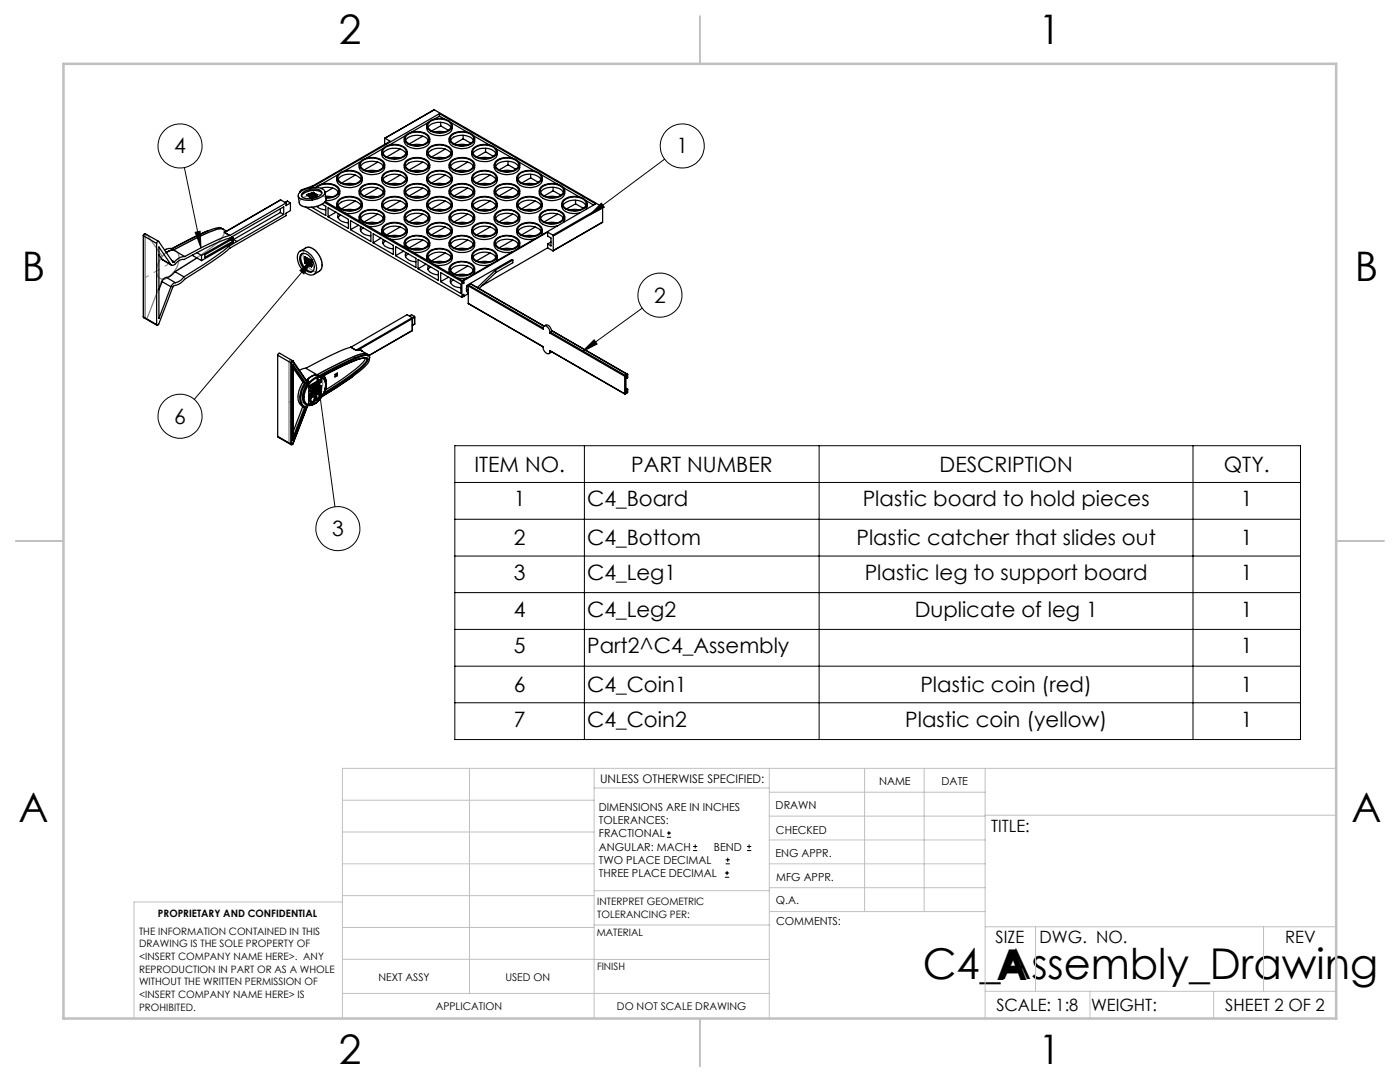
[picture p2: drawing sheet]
<svg xmlns="http://www.w3.org/2000/svg" width="279mm" height="216mm" viewBox="0 0 279 216" stroke-linecap="round" stroke-linejoin="round" font-family="sans-serif">
<g fill="none" stroke="#000" stroke-width=".2">
<path d="M36.8 33.4l3.3 16.1M132.6 31.8l-14.9 11.1M38.9 46.4l1-.3 .2 3.4zM59.9 54l2.5-2.2-1.8 2.8zM62.4 51.8l-23.6 27.9M120 40.5l.6 .8-2.9 1.6zM63.3 74.8l.9 3.2-1 .1zM63.3 74.8l3.6 26.3M118.6 67.8l.6 .9-3 1.5zM128.2 61.5l-12 8.7M90.8 88.9h168.7v58.7h-168.7zM90.8 96.3h168.7"/>
<path d="M116.6 88.9v58.7M163.5 88.9v58.7M238.1 88.9v58.7M90.8 103.6h168.7M90.8 110.9h168.7M90.8 118.3h168.7M90.8 125.6h168.7M90.8 132.9h168.7M90.8 140.2h168.7M133.1 167.1h.8M133.1 166.2h.8M133.5 165.8v.9"/>
<path d="M138.3 169.7h.8M138.3 168.9h.8M138.7 168.5v.8M144.7 175h.8M144.7 174.2h.8M144.8 172.4h.9M144.8 171.6h.9M145.1 173.8v.8M145.2 171.1v.9M149.1 169.7h.8M149.1 168.9h.8M149.5 168.5v.8"/>
<circle cx="35.9" cy="29.1" r="4.4"/>
<circle cx="136.2" cy="29.1" r="4.4"/>
<circle cx="131.7" cy="58.9" r="4.4"/>
<circle cx="35.9" cy="83.1" r="4.4"/>
<circle cx="67.4" cy="105.5" r="4.4"/>
</g>
<path d="M60 39.8a4.7 4.7 0 0 1 4.7-.6 .82 .82 0 0 1 .3 .8 .82 .82 0 0 1-.6 .6 4.3 4.3 0 0 1-4.5 .2 .71 .71 0 0 1 .1-1zM29.2 46.9h.2l2.9 4.2a4 4 0 0 1 2.3-1.2l4.6-2.4a14.5 14.5 0 0 1 5.1-1.9 .69 .69 0 0 1 .4 1.1 5.5 5.5 0 0 1-2.5 2.7l-7.6 5a3.8 3.8 0 0 1-2.3 1.4l-2.9 7.6a.21 .21 0 0 1-.2 .2 .21 .21 0 0 1-.2-.1v-16.3zM32.7 50.8a1.88 1.88 0 0 1 2.6-.6 3.5 3.5 0 0 1-.7 4.1 2.34 2.34 0 0 1-2.7 1.2 2.67 2.67 0 0 1-.2-3.3zM60.7 49.7a1.61 1.61 0 0 1 2.4 .5 3.1 3.1 0 0 1 .8 3.8 2 2 0 0 1-2.7-1.1 3.2 3.2 0 0 1-.5-3.2zM57.9 71.8h.2l2.9 4.2a3.7 3.7 0 0 1 2.3-1.2l6.2-3.2a6.1 6.1 0 0 1 3.7-1 1.75 1.75 0 0 1-.6 2.2 55.2 55.2 0 0 1-9.3 6.5 4.1 4.1 0 0 1-2.3 1.4l-2.9 7.6a.19 .19 0 0 1-.2 .2 .19 .19 0 0 1-.2-.1v-16.3zM61.2 75.8l.2-.1a1.84 1.84 0 0 1 2.6-.6 2.89 2.89 0 0 1-.1 3.3 3.2 3.2 0 0 1-3.1 2.1 1.96 1.96 0 0 1-.8-2.5l.6-1.4z" fill="none" stroke="#808080" stroke-width=".25"/>
<g fill="none" stroke="#c0c0c0" stroke-width=".2">
<path d="M68.3 159.7h50.3M93.7 153.3v44.9M118.6 153.3v49.9M118.6 157.2h34.9M153.5 153.3v49.9M153.5 158.1h43.1M172.5 153.3v28.6M184.4 153.3v28.6M196.6 153.3v49.9M266.7 153.3h-198.4v49.9M68.3 178.7h50.3M68.3 172.4h50.3"/>
<path d="M68.3 166h50.3M68.3 180h-41.6v23.2M118.6 177.7h35M153.5 167.6h43.1M153.5 162.8h43.1M153.5 172.4h43.1M153.5 177.1h43.1M196.6 162.7h70.1M68.3 198.2h85.2M68.3 191.4l85.2 .1M68.3 185.1h50.3M118.6 184.6h35"/>
<path d="M153.6 181.9h43M196.6 197.8h70.1M196.6 184.9h70.1M206.7 184.9v12.9M217.5 197.8v5.4M242.2 197.8v5.4M252.2 184.9v12.9"/>
</g>
<path d="M139.7 3.2v9.5M3.1 107.9h9.6M266.7 107.9h9.5M139.7 203.2v9.6" fill="none" stroke="#c0c0c0" stroke-width=".25"/>
<path d="M12.7 12.7h254v190.5h-254z" fill="none" stroke="#c0c0c0" stroke-width=".5"/>
<path d="M29 55.4l4.5-2.6M57.7 80.3l4.5-2.6" fill="none" stroke="#808080" stroke-width=".2" stroke-dasharray="15.2 1.3 1.3 1.3" stroke-dashoffset="14.6"/>
<path d="M120 40.5l.6 .8-2.9 1.6zM118.6 67.8l.6 .9-3 1.5zM38.9 46.4l1-.3 .2 3.4zM63.3 74.8l.9 3.2-1 .1zM59.9 54l2.5-2.2-1.8 2.8z" fill="#000"/>
<g fill="none" stroke="#000" stroke-width=".25">
<path d="M56 39.9l-11.2 6.5M56 39.9l1.1 .6M59.9 38.3a4.4 4.4 0 0 1 4.8-.3 .91 .91 0 0 1-.6 1.3 4.4 4.4 0 0 1-4.4 .1 .72 .72 0 0 1 .2-1.1zM60.2 38.7a3.3 3.3 0 0 1 3.9-.6 .84 .84 0 0 1-.7 1.2 3.6 3.6 0 0 1-3.1 0zM62.1 39.3l.3-.2 .2 .2-.2 .1M62.1 39.3l.1 .1M62.1 39.3h.1M62.1 39.3l.3 .1M62.2 39.4h.2M62.3 39.9h.1M62.4 38.5l-1 .5 .1 .1M62.4 38.5l-.9 .6"/>
<path d="M62.4 39.4h.1M62.5 37.1l-2.2 .8-.4 .4M62.5 39.3l-.1 .1M62.6 38.4l.1 .1-.9 .4M62.6 38.4l-1.4 .4 1.2-.3M62.6 38.4l-1.4 .5M62.6 38.4l.1 .1M62.6 38.4h.1M62.7 39.1l.3-.2 .1 .2-.1 .1M62.7 39.1v.1M62.7 39.1h.1M62.7 38.8l-1.2 .3"/>
<path d="M62.7 38.8l-1.1 .4M62.7 39.2h.1M62.7 39.1l.1 .1M62.8 39.2h.2M62.8 39.2h.1M62.9 38.6l.1 .1-1.4 .5 1.1-.4M62.9 38.6l-1.1 .3M62.9 38.7l-1.1 .2M62.9 38.7l.1 .1M62.9 38.6v.1M63 37.4a3.5 3.5 0 0 1 4.7 .2 1.26 1.26 0 0 1-1.1 1.7l-1.5 .2M63 39.2h.1"/>
<path d="M63.1 38.8l-1.4 .5a.68 .68 0 0 0 1.1 0l.3-.1 .2-.3M63.1 38.8l.2 .1M63.1 38.8h.1M63.1 39.1l-.1 .1M63.1 39.1v.1M63.1 38.8l.3 .3M63.1 38.8l-1.3 .5M63.2 37.4a3.3 3.3 0 0 1 4.2 .1 1.08 1.08 0 0 1-.8 1.7l-1.6 .2M63.3 38.9v.1M64 37.6a3 3 0 0 1 3.5 .8v-.2M64.2 38.5a3.1 3.1 0 0 0-3.9 .4l-.1 .3M64.8 38.3l.3 1.4a2.13 2.13 0 0 1-2 1.5 3.8 3.8 0 0 1-3.2-.3l-.4-1.8"/>
<path d="M65 39.2l1.3 .1M66.4 37.5l-1.5 .9M67.2 35.5a1.6 1.6 0 0 0 1.6 1.8 3.4 3.4 0 0 0 3.4-1l.1-.8M67.5 34.9l-3.3 1.8M67.6 39.9a3.5 3.5 0 0 1 4.6 .3 1.24 1.24 0 0 1-1.1 1.7 3.7 3.7 0 0 1-3.7-.7 .92 .92 0 0 1 .2-1.3zM67.6 34.7a3.5 3.5 0 0 1 4.6 .3 1.24 1.24 0 0 1-1.1 1.7 3.7 3.7 0 0 1-3.7-.6 .92 .92 0 0 1 .2-1.4zM67.8 38.1a1.63 1.63 0 0 1-1.7 1.8l-1.1 .1M67.8 39.9a3.3 3.3 0 0 1 4.1 .2 1.1 1.1 0 0 1-.9 1.7 2.96 2.96 0 0 1-3.5-.9 .93 .93 0 0 1 .3-1zM67.8 34.7a3.3 3.3 0 0 1 4.1 .3 1.13 1.13 0 0 1-.9 1.6 3 3 0 0 1-3.5-.9 .93 .93 0 0 1 .3-1zM68.8 36.7l.9-.1 1 .1M70.9 34.9l-2.7 1.6M71.7 32.9a1.6 1.6 0 0 0 1.5 1.8 2.77 2.77 0 0 0 3.6-1.2v-.6"/>
<path d="M71.7 38.1a1.75 1.75 0 0 0 1.9 1.9 3.2 3.2 0 0 0 3.1-1l.1-.9M71.9 35.6l.1 .2a3 3 0 0 0-4.5 0M71.9 32.3l-3.2 1.8M72.1 37.3a3.6 3.6 0 0 1 4.6 .3 1.46 1.46 0 0 1-1.6 1.8 3.2 3.2 0 0 1-3.3-1 .94 .94 0 0 1 .3-1.1zM72.1 37.5a3.3 3.3 0 0 1 4.3 0 1.08 1.08 0 0 1-.9 1.7 2.96 2.96 0 0 1-3.6-.9zM72.1 32.1a3.6 3.6 0 0 1 4.6 .3 1.46 1.46 0 0 1-1.6 1.9 2.7 2.7 0 0 1-3.4-1.4zM72.1 32.3a3.3 3.3 0 0 1 4.3 0 1.08 1.08 0 0 1-.9 1.7 2.96 2.96 0 0 1-3.6-.8zM73.2 39.3l1-.1 1 .1M73.2 34.1l1-.1 1 .1M75.4 37.5l-2.7 1.6M75.4 32.3l-2.7 1.6M76.2 30.3a1.54 1.54 0 0 0 1.5 1.8 3.2 3.2 0 0 0 3.5-.9l.1-.9"/>
<path d="M76.2 35.5a1.74 1.74 0 0 0 1.9 1.9 2.87 2.87 0 0 0 3.1-1.3l.1-.6M76.4 29.7l-3.2 1.8M76.4 38.2l.1 .2a3 3 0 0 0-4.5 0M76.4 33.1l.1 .1a3 3 0 0 0-4.5 0M76.6 39.9a3.5 3.5 0 0 1 4.5 .3 1.24 1.24 0 0 1-1.1 1.7 3.2 3.2 0 0 1-3.8-.9 1.07 1.07 0 0 1 .4-1.1zM76.6 34.7a3.5 3.5 0 0 1 4.5 .3 1.24 1.24 0 0 1-1.1 1.7 3.2 3.2 0 0 1-3.8-.9 1.07 1.07 0 0 1 .4-1.1zM76.6 29.5a3.5 3.5 0 0 1 4.5 .3 1.24 1.24 0 0 1-1.1 1.7 3.2 3.2 0 0 1-3.8-.9 1.07 1.07 0 0 1 .4-1.1zM76.8 39.9a3.3 3.3 0 0 1 4.1 .2 1.06 1.06 0 0 1-.9 1.7 2.99 2.99 0 0 1-3.6-.9 .93 .93 0 0 1 .4-1zM76.8 34.7a3.3 3.3 0 0 1 4.1 .3 1.26 1.26 0 0 1-1.3 1.7 2.93 2.93 0 0 1-3.2-1 .93 .93 0 0 1 .4-1zM76.8 29.5a3.3 3.3 0 0 1 4.1 .3 1.26 1.26 0 0 1-1.3 1.7 2.93 2.93 0 0 1-3.2-.9 .93 .93 0 0 1 .4-1.1zM76.8 27.6v1.2M76.8 27.6l1.1 .6-16.2 9.3"/>
<path d="M77.8 36.7l.9-.1 1 .1M77.8 31.5l.9-.1 1 .1M79.9 34.9l-2.7 1.6M79.9 29.7l-2.7 1.6M80.7 27.7a1.6 1.6 0 0 0 1.5 1.8 3.2 3.2 0 0 0 3.5-.9l.1-.9M80.7 32.9a1.48 1.48 0 0 0 1.4 1.8 3.3 3.3 0 0 0 3.5-.9l.2-.9M80.7 38.1a1.6 1.6 0 0 0 1.5 1.8 3.2 3.2 0 0 0 3.5-1l.1-.8M80.9 27.1l-3.2 1.9M80.9 35.6l.1 .2a2.98 2.98 0 0 0-4.6 0M80.9 30.4l.1 .2a3 3 0 0 0-4.6 0M81 37.3a3.6 3.6 0 0 1 4.6 .3 1.26 1.26 0 0 1-1.1 1.7 3.3 3.3 0 0 1-3.7-.9 1 1 0 0 1 .2-1.1zM81 37.5a3.3 3.3 0 0 1 4.4 0 1.08 1.08 0 0 1-.9 1.7 2.92 2.92 0 0 1-3.6-.9v-.2z"/>
<path d="M81 32.1a3.6 3.6 0 0 1 4.6 .3 1.26 1.26 0 0 1-1.1 1.7 3.3 3.3 0 0 1-3.7-.9 1 1 0 0 1 .2-1.1zM81 32.3a3.3 3.3 0 0 1 4.4 0 1.08 1.08 0 0 1-.9 1.7 2.92 2.92 0 0 1-3.6-.8v-.3zM81 26.9a3.6 3.6 0 0 1 4.6 .3 1.26 1.26 0 0 1-1.1 1.8 3.5 3.5 0 0 1-3.6-.7 .95 .95 0 0 1 .1-1.4zM81 27.2a3.3 3.3 0 0 1 4.4 0 1.08 1.08 0 0 1-.9 1.6 2.92 2.92 0 0 1-3.6-.8v-.3zM82.2 39.3l1-.1 1 .1M82.2 34.1l1-.1 1 .1M82.2 28.9l1-.1 1 .1M84.4 37.5l-2.7 1.6M84.4 32.3l-2.7 1.6M84.4 27.2l-2.7 1.5M85.2 25.1a1.6 1.6 0 0 0 1.5 1.9 3.2 3.2 0 0 0 3.5-1v-.9M85.2 30.3a1.79 1.79 0 0 0 1.9 1.9 2.92 2.92 0 0 0 3.1-1.2v-.7"/>
<path d="M85.2 35.5a1.6 1.6 0 0 0 1.5 1.8 3.4 3.4 0 0 0 3.5-1v-.8M85.4 38.2l.1 .2a3.1 3.1 0 0 0-4.6 0M85.4 33.1l.1 .1a3.1 3.1 0 0 0-4.6 0M85.4 27.9l.1 .1a3.1 3.1 0 0 0-4.6 0M85.4 24.5l-3.2 1.9M85.4 25.4a3 3 0 0 1 4.6 0M85.5 39.9a3.5 3.5 0 0 1 4.6 .3 1.24 1.24 0 0 1-1.1 1.7 3.2 3.2 0 0 1-3.8-.9 .91 .91 0 0 1 .3-1.1zM85.5 34.7a3.5 3.5 0 0 1 4.6 .3 1.24 1.24 0 0 1-1.1 1.7 3.2 3.2 0 0 1-3.8-.9 .91 .91 0 0 1 .3-1.1zM85.5 29.5a3.5 3.5 0 0 1 4.6 .3 1.24 1.24 0 0 1-1.1 1.7 3.2 3.2 0 0 1-3.8-.9 .91 .91 0 0 1 .3-1.1zM85.5 24.3a3.5 3.5 0 0 1 4.6 .4 1.24 1.24 0 0 1-1.1 1.7 3.2 3.2 0 0 1-3.8-1 .91 .91 0 0 1 .3-1.1zM85.8 39.9a3.3 3.3 0 0 1 4.1 .2 1.06 1.06 0 0 1-.9 1.7 2.96 2.96 0 0 1-3.6-.9 .93 .93 0 0 1 .4-1zM85.8 34.7a3.3 3.3 0 0 1 4.1 .3 1.09 1.09 0 0 1-.9 1.6 3 3 0 0 1-3.6-.9 .93 .93 0 0 1 .4-1z"/>
<path d="M85.8 29.5a3.3 3.3 0 0 1 4.1 .3 1.09 1.09 0 0 1-.9 1.6 3 3 0 0 1-3.6-.8 .93 .93 0 0 1 .4-1.1zM85.8 24.3a3.3 3.3 0 0 1 4.1 .3 1.09 1.09 0 0 1-.9 1.6 3 3 0 0 1-3.6-.8 .93 .93 0 0 1 .4-1.1zM86.7 21.9l-9.9 5.7M86.7 21.9l33.5 19.3M86.7 36.7l1-.1 1 .1M86.7 31.5l1-.1 1 .1M86.7 26.4l1-.2 1 .2M87.7 22.7l31.2 18-26.5 15.2M87.7 22.7l-25.6 14.8M87.7 23.2l-1.1 .6M87.7 23.2l1.1 .6M87.7 22.7v.5"/>
<path d="M87.9 24.4v.7M87.9 25.1l-1.8 1M87.9 25.1l1.6 .9M88.9 34.9l-2.8 1.6M88.9 29.7l-2.8 1.6M89.6 27.7a1.75 1.75 0 0 0 1.9 1.9 2.79 2.79 0 0 0 3.2-1.2v-.7M89.6 32.9a1.6 1.6 0 0 0 1.6 1.8 2.77 2.77 0 0 0 3.5-1.2v-.6M89.6 38.1a1.6 1.6 0 0 0 1.6 1.8 3.2 3.2 0 0 0 3.5-1v-.8M89.9 38.4a3.1 3.1 0 0 1 4-.7l.6 .7M89.9 35.6l.1 .2a2.98 2.98 0 0 0-4.6 0M89.9 30.4l.1 .2a3 3 0 0 0-4.6 0M89.9 28a3.1 3.1 0 0 1 4-.6l.6 .6"/>
<path d="M90 37.3a3.6 3.6 0 0 1 4.6 .3 1.46 1.46 0 0 1-1.5 1.8 3.2 3.2 0 0 1-3.4-1 .94 .94 0 0 1 .3-1.1zM90 37.5a3.3 3.3 0 0 1 4.4 0 1.08 1.08 0 0 1-.9 1.7 2.96 2.96 0 0 1-3.6-.9zM90 32.1a3.6 3.6 0 0 1 4.6 .3 1.46 1.46 0 0 1-1.5 1.9 2.7 2.7 0 0 1-3.5-1.4zM90 32.3a3.3 3.3 0 0 1 4.4 0 1.08 1.08 0 0 1-.9 1.7 2.96 2.96 0 0 1-3.6-.8zM90 26.9a3.6 3.6 0 0 1 4.6 .3 1.46 1.46 0 0 1-1.5 1.9 2.7 2.7 0 0 1-3.5-1.4zM90 27.2a3.3 3.3 0 0 1 4.4 0 1.08 1.08 0 0 1-.9 1.6 2.96 2.96 0 0 1-3.6-.8zM90 24.5l3.2 1.9M91.2 39.3l1-.1 1 .1M91.2 34.1l1-.1 1 .1M91.2 28.9l1-.1 1 .1M92.4 27v.7M92.4 27.7l-1.7 1"/>
<path d="M92.4 27.7l1.6 .9M93.3 37.5l-2.6 1.6M93.3 32.3l-2.6 1.6M94.2 30.3a1.6 1.6 0 0 0 1.5 1.8 3.2 3.2 0 0 0 3.4-.9l.1-.9M94.2 35.5a1.6 1.6 0 0 0 1.5 1.8 3.3 3.3 0 0 0 3.4-1l.1-.8M94.4 33.1l.1 .1a3.1 3.1 0 0 0-4-.6l-.6 .6M94.4 30.6a3 3 0 0 1 4.6 0M94.4 38.2l.1 .2M94.5 39.9a3.5 3.5 0 0 1 4.6 .3 1.24 1.24 0 0 1-1.1 1.7 3.2 3.2 0 0 1-3.8-.9 1.07 1.07 0 0 1 .3-1.1zM94.5 34.7a3.5 3.5 0 0 1 4.6 .3 1.24 1.24 0 0 1-1.1 1.7 3.2 3.2 0 0 1-3.8-.9 1.07 1.07 0 0 1 .3-1.1zM94.5 29.5a3.5 3.5 0 0 1 4.6 .3 1.24 1.24 0 0 1-1.1 1.7 3.2 3.2 0 0 1-3.8-.9 1.07 1.07 0 0 1 .3-1.1zM94.5 27.1l3.3 1.9"/>
<path d="M94.7 39.9a3.3 3.3 0 0 1 4.1 .2 1.06 1.06 0 0 1-.8 1.7 2.99 2.99 0 0 1-3.6-.9 .93 .93 0 0 1 .3-1zM94.7 34.7a3.3 3.3 0 0 1 4.1 .3 1.26 1.26 0 0 1-1.2 1.7 2.93 2.93 0 0 1-3.2-1 .93 .93 0 0 1 .3-1zM94.7 29.5a3.3 3.3 0 0 1 4.1 .3 1.26 1.26 0 0 1-1.2 1.7 2.93 2.93 0 0 1-3.2-.9 .93 .93 0 0 1 .3-1.1zM95.7 36.7l1-.1 1 .1M95.7 31.5l1-.1 1 .1M96.9 30.3l-1.8 1M96.9 30.3l1.6 .9M96.9 29.6v.7M97.8 34.9l-2.7 1.6M98.6 32.9a1.6 1.6 0 0 0 1.6 1.8 2.77 2.77 0 0 0 3.5-1.2v-.6M98.6 38.1a1.6 1.6 0 0 0 1.6 1.8 3.3 3.3 0 0 0 3.4-1l.1-.8M98.9 35.6l.1 .2a2.98 2.98 0 0 0-4.6 0"/>
<path d="M98.9 33.2a3.1 3.1 0 0 1 4.6 0M99 29.7l3.2 1.8M99 37.3a3.6 3.6 0 0 1 4.6 .3 1.26 1.26 0 0 1-1.1 1.7 3.3 3.3 0 0 1-3.8-.9 .94 .94 0 0 1 .3-1.1zM99 37.5a3.3 3.3 0 0 1 4.4 0 1.12 1.12 0 0 1-.9 1.7 2.96 2.96 0 0 1-3.6-.9l-.1-.2zM99 32.1a3.6 3.6 0 0 1 4.6 .3 1.26 1.26 0 0 1-1.1 1.7 3.3 3.3 0 0 1-3.8-.9 .94 .94 0 0 1 .3-1.1zM99 32.3a3.3 3.3 0 0 1 4.4 0 1.12 1.12 0 0 1-.9 1.7 2.96 2.96 0 0 1-3.6-.8l-.1-.3zM100.2 39.3l1-.1 1 .1M100.2 34.1l1-.1 1 .1M101.4 32.9l-1.8 1M101.4 32.9l1.5 .9M101.4 32.2v.7M102.3 37.5l-2.7 1.6"/>
<path d="M103.1 35.5a1.6 1.6 0 0 0 1.6 1.8 3.4 3.4 0 0 0 3.4-1l.1-.8M103.4 38.2l.1 .2a3.1 3.1 0 0 0-4.6 0M103.4 35.8a2.98 2.98 0 0 1 4.5 0M103.5 32.3l3.2 1.8M103.5 39.9a3.5 3.5 0 0 1 4.6 .3 1.24 1.24 0 0 1-1.1 1.7 3.2 3.2 0 0 1-3.8-.9 .91 .91 0 0 1 .3-1.1zM103.5 34.7a3.5 3.5 0 0 1 4.6 .3 1.24 1.24 0 0 1-1.1 1.7 3.2 3.2 0 0 1-3.8-.9 .91 .91 0 0 1 .3-1.1zM103.7 39.9a3.3 3.3 0 0 1 4.1 .2 1.06 1.06 0 0 1-.8 1.7 2.96 2.96 0 0 1-3.6-.9 .93 .93 0 0 1 .3-1zM103.7 34.7a3.3 3.3 0 0 1 4.1 .3 1.09 1.09 0 0 1-.8 1.6 3 3 0 0 1-3.6-.9 .93 .93 0 0 1 .3-1zM104.7 36.7l1-.1 .9 .1M105.9 35.5l-1.8 1M105.9 35.5l1.5 .9M105.9 34.8v.7"/>
<path d="M107.6 38.1a1.54 1.54 0 0 0 1.5 1.8 3.2 3.2 0 0 0 3.5-1l.1-.8M107.9 38.4a3.1 3.1 0 0 1 3.9-.7l.6 .7M108 37.3a3.6 3.6 0 0 1 4.6 .3 1.46 1.46 0 0 1-1.5 1.8 3.2 3.2 0 0 1-3.4-1 1.11 1.11 0 0 1 .3-1.1zM108 34.9l3.2 1.8M108.2 37.3a3.1 3.1 0 0 1 4.3 .5 1.62 1.62 0 0 1-1.9 1.6 2.75 2.75 0 0 1-2.8-1.1 .93 .93 0 0 1 .4-1zM109.2 39.3l1-.1 1 .1M110.4 38.1l-1.8 1M110.4 38.1l1.5 .8M110.4 37.4v.7M112.5 39.9a3.5 3.5 0 0 1 4.6 .3 1.24 1.24 0 0 1-1.1 1.7 3.6 3.6 0 0 1-3.7-.7 .95 .95 0 0 1 .2-1.3zM112.5 37.5l3.2 1.8M112.7 39.9a3.3 3.3 0 0 1 4.1 .2 1.06 1.06 0 0 1-.8 1.7 3.3 3.3 0 0 1-3.5-.6 .89 .89 0 0 1 .2-1.3z"/>
<path d="M114.9 40v.7M28.6 47v.1M28.6 47v16.2M28.6 47.1l2.7 1.5M28.6 47.1v16.2M29 46.7h-.3l-.1 .3M29 46.7h-.2l-.2 .4M29 46.7l2.6 1.5M31.3 48.6a.35 .35 0 0 1 .4-.4l2.8 4.1 .3-.1M31.3 48.6v16.2M31.7 50.8l.6 1M32.3 51.8l2 1.1"/>
<path d="M32.3 51.8l1.8 1M32.3 56.2l-.6 1.6M32.3 56.2l1.8 1M33.2 55.4a1.1 1.1 0 0 0-.9 .8M33.2 50.4l.6-.4 .8-.1h-.5zM33.2 55.4l1.8 1M34.1 52.8l-2.4-3.5v14.2l2.4-6.3M34.3 49.7l.3 .2M34.3 51.9l.5 .3M34.3 49.6h-.7l-.8 .3M34.6 49.9l2.3 1.3M34.9 54.2l-.8 .8-.9 .4"/>
<path d="M34.9 54.2l1.8 1M35 56.4a1.24 1.24 0 0 0-.9 .8M36.7 55.2l-.5 .6-1.2 .6M36.9 51.2a2.56 2.56 0 0 0-2.1 1M38.4 50.9l1.8 1.1M39.3 51.5l-4.4 2.7M39.3 50.4l.9 .6M40.2 51v1M41.5 46l-7.2 3.7M44.5 45.7l-.4-.2a3.3 3.3 0 0 0-2.6 .6l-2.2 1-5 2.6M44.5 45.7l-.2-.1a13.7 13.7 0 0 0-5.2 2l-4.5 2.3M44.5 45.7l.7 .4"/>
<path d="M44.8 46.4h.1M44.8 46.4l1 .6M44.8 46.4l1.1 .6M45 46.2l-.2 .2M45.4 49l.3 .1M45.7 49.1l-.4 .4a73.9 73.9 0 0 1-8.6 5.7M45.8 47a49.3 49.3 0 0 0-8.9 4.2M45.8 47h.1M46 47.9l.5 .2M46.3 47.2l.2 .2M46.5 47.4l-6.3 3.6M46.5 47.4v.2l-5.6 3.2v.6l5.6-3.3"/>
<path d="M46.5 48.1v.3l-6.3 3.6M46.6 47.8l-.4 .2M46.6 47.8l.7 .4M47.3 48.2l-1.6 .9M56 41.7v.7M56 42.4l-9.4 5.4M56 42.4l.6 .4M56.6 42.8v-1.5l-10.8 6.3-.6 .1a56.1 56.1 0 0 0-8.5 4.1 2.78 2.78 0 0 0-2.1 1.1l-.2 .1-.3-.2M56.6 42.8l-9.3 5.4M56.9 40.4l.5-.3zM57.1 40.5l-11.2 6.5M57.1 40.5v.5l.9-.5"/>
<path d="M57.4 40.1l.6 .4M58 40.5v1.5l-.9 .5v.5l-11.2 6.5a62.7 62.7 0 0 1-9 6.2 3.5 3.5 0 0 1-2.3 1.3l-2.9 7.7-.3 .2-.1-.1M59.6 50.3a1.43 1.43 0 0 1 2.2 .3 3.9 3.9 0 0 1 1.2 3.7 1.19 1.19 0 0 1-1.9 .2 3.6 3.6 0 0 1-1.5-4.2zM59.9 50.1l1.1-.6a2.17 2.17 0 0 1 2.5 1.2 3.1 3.1 0 0 1 .5 3.2l-1.4 .9M60.1 50.8a1.35 1.35 0 0 1 1.9 .6 2.31 2.31 0 0 1 .4 2.7 1.62 1.62 0 0 1-2.1-1l-.5-1.5zM60.4 50.6a2.32 2.32 0 0 0 .6 3.1l.6 .4 .8 .1M60.9 51.3v1.2M60.9 52.5h.1M60.9 52.5h-.1M61 51.6l.1 1M61 51.6v1l-.2-.1M61 51.6l.2 1"/>
<path d="M61 41.3l31.2 18M61.1 52.6h.1M61.2 52.3l.1-.8 .3 .1v1.3l-.2-.1M61.2 52.3l-.1-.9-.3-.2v1.3M61.2 52.6v.1M61.3 51.5l-.1 .8M61.4 51.8l-.2 .9-.1-.1M61.4 51.8v1M61.4 51.8l.1 1M61.5 52.8h.1M61.5 52.8h-.1M61.6 53l.3 .1"/>
<path d="M61.7 52.9l.2 .2M61.7 51.7v1.2M61.7 52.9l-.1 .1M61.8 52v.3l.3 .1v-.1M61.8 52.5v.3l.3 .2v-.2M61.8 52.5h.2M61.8 52l.1 .1M61.8 52.5l.1 .1M61.8 52h.1M61.9 52.1l.2 .2M61.9 53.1l.2 .1M61.9 52.6l.2 .2"/>
<path d="M61.9 53.1h.1M61.9 53.1l.3 .1M61.9 52l.3 .3M61.9 52v.1M62 52.5l.2 .3M62 52.5l-.1 .1M62.1 52.8h.1M62.2 52.6l.1 .4-.2 .2M62.2 52.6v-.5l-.6-.4v1.3M62.2 53.2h.1M62.2 52.3l-.1 .1M62.2 53h-.1"/>
<path d="M62.2 52.6h.1M62.2 52.3h-.1M62.2 53.2h-.1M62.2 52.8l-.1 .2M63.2 41.2l.8 .5 1 .2M64.3 40.7l.7 .5v1.8l-2.8-1.7M64.8 40.4l27.4 15.8M64.9 40.2l27.5 15.9-.2 .1M65.5 41.5l4 2.3v1.8l-4-2.3zM67.1 42.3l-1.6 1M67.2 40.7l.1 .9M67.6 42.6a1.3 1.3 0 0 0 1.3 1.8l.6 .1"/>
<path d="M68 42.9l-.5 .6M68.8 41.9l.9-.1 1 .1M70 44l4 2.4v1.8l-4-2.4zM70.9 40.1l-2.7 1.6M71.5 44.9l-1.5 .9M71.7 43.3l.1 .9M71.9 40.8l.1 .2a3 3 0 0 0-4.5 0M72 45.2a1.26 1.26 0 0 0 1.3 1.8l.7 .1M72.1 42.5a3.6 3.6 0 0 1 4.6 .3 1.22 1.22 0 0 1-1.1 1.7 3.2 3.2 0 0 1-3.8-.9 .94 .94 0 0 1 .3-1.1zM72.1 42.7a3.2 3.2 0 0 1 4.5 .3 1.21 1.21 0 0 1-1.1 1.4 2.9 2.9 0 0 1-3.6-.9zM72.3 40.7a1.71 1.71 0 0 1-1.8 1.8h-1.5M72.5 45.5l-.5 .5"/>
<path d="M73.2 44.5l1-.2 1 .2M74.5 46.6l4 2.4v1.8l-4-2.4zM75.4 42.7l-2.7 1.6M76 47.5l-1.5 .9M76.2 40.7a1.54 1.54 0 0 0 1.5 1.8 3.3 3.3 0 0 0 3.5-1l.1-.8M76.2 45.8l.1 1M76.4 43.4l.1 .2a3 3 0 0 0-4.5 0M76.4 41a2.98 2.98 0 0 1 4.6 0M76.5 47.8a1.1 1.1 0 0 0 .9 1.6l1.1 .3M76.6 45.1a3.5 3.5 0 0 1 4.5 .3 1.24 1.24 0 0 1-1.1 1.7 3.2 3.2 0 0 1-3.8-1 1.07 1.07 0 0 1 .4-1zM76.8 43.3a1.63 1.63 0 0 1-1.7 1.8l-1.6 .1M76.8 45.1a3.3 3.3 0 0 1 4.1 .2 1.06 1.06 0 0 1-.9 1.7 2.99 2.99 0 0 1-3.6-.9 .93 .93 0 0 1 .4-1z"/>
<path d="M76.9 48l-.5 .6M77.8 47.1l.9-.1 1 .1M77.8 41.9l.9-.1 1 .1M79 49.2l4 2.3v1.9l-4-2.4zM79.9 45.3l-2.7 1.5M79.9 40.1l-2.7 1.6M80.5 50.1l-1.5 .9M80.7 43.3a1.6 1.6 0 0 0 1.5 1.8 3.2 3.2 0 0 0 3.5-1l.1-.8M80.7 48.4l.1 1M80.9 46l.1 .2a2.97 2.97 0 0 0-3.9-.7l-.7 .7M80.9 40.8l.1 .2M81 47.7a3.6 3.6 0 0 1 4.6 .3 1.22 1.22 0 0 1-1.1 1.7 3.2 3.2 0 0 1-3.7-.9 1 1 0 0 1 .2-1.1z"/>
<path d="M81 47.9a3.1 3.1 0 0 1 4.5 .3 1.33 1.33 0 0 1-1.4 1.5 2.85 2.85 0 0 1-3.2-1v-.3zM81 50.4a1.11 1.11 0 0 0 .9 1.6l1.1 .2M81 42.5a3.6 3.6 0 0 1 4.6 .3 1.22 1.22 0 0 1-1.1 1.7 3.2 3.2 0 0 1-3.7-.9 1 1 0 0 1 .2-1.1zM81 42.7a3.3 3.3 0 0 1 4.4 0 1.09 1.09 0 0 1-.9 1.7 2.87 2.87 0 0 1-3.6-.9v-.2zM81.3 45.8a1.65 1.65 0 0 1-1.7 1.9h-1.6M81.5 50.7l-.6 .5M82.2 49.7l1-.2 1 .2M82.2 44.5l1-.2 1 .2M83.4 51.8l4.1 2.4v1.8l-4.1-2.4zM84.4 47.9l-2.7 1.6M84.4 42.7l-2.7 1.6M85 52.7l-1.6 .9"/>
<path d="M85.2 51l.1 1M85.2 40.7a1.6 1.6 0 0 0 1.5 1.8 3.4 3.4 0 0 0 3.5-1v-.8M85.2 45.8a1.61 1.61 0 0 0 1.5 1.9 3.4 3.4 0 0 0 3.5-1v-.9M85.4 48.6l.1 .2a3.1 3.1 0 0 0-4.6 0M85.4 43.4l.1 .2a3.1 3.1 0 0 0-4.6 0M85.5 53a1.1 1.1 0 0 0 .9 1.6l1.1 .3M85.5 50.3a3.5 3.5 0 0 1 4.6 .3 1.24 1.24 0 0 1-1.1 1.7 3.2 3.2 0 0 1-3.8-1 .91 .91 0 0 1 .3-1zM85.5 45.1a3.5 3.5 0 0 1 4.6 .3 1.24 1.24 0 0 1-1.1 1.7 3.2 3.2 0 0 1-3.8-1 .91 .91 0 0 1 .3-1zM85.8 48.4a1.63 1.63 0 0 1-1.7 1.9h-1.7M85.8 50.3a3.3 3.3 0 0 1 4.1 .2 1.06 1.06 0 0 1-.9 1.6 2.96 2.96 0 0 1-3.6-.8 .93 .93 0 0 1 .4-1zM85.8 45.1a3.3 3.3 0 0 1 4.1 .2 1.06 1.06 0 0 1-.9 1.7 2.96 2.96 0 0 1-3.6-.9 .93 .93 0 0 1 .4-1zM85.9 53.2l-.5 .6"/>
<path d="M86.7 52.2l1-.1 1 .1M86.7 47.1l1-.1 1 .1M86.7 41.9l1-.1 1 .1M87.9 54.4l4.1 2.3v1.9l-4.1-2.4zM88.9 50.5l-2.8 1.5M88.9 45.3l-2.8 1.5M88.9 40.1l-2.8 1.6M89.5 55.3l-1.6 .9M89.6 53.6l.2 .9M89.6 48.4a1.6 1.6 0 0 0 1.6 1.9 3.2 3.2 0 0 0 3.5-1v-.9M89.6 43.3a1.6 1.6 0 0 0 1.6 1.8 3.2 3.2 0 0 0 3.5-1v-.8M89.9 53.9a3.1 3.1 0 0 1 4-.6l.6 .6"/>
<path d="M89.9 51.2l.1 .2a3 3 0 0 0-4-.7l-.6 .7M89.9 46l.1 .2a3 3 0 0 0-4-.7l-.6 .7M89.9 40.8l.1 .2a2.98 2.98 0 0 0-4.6 0M90 55.6a1.28 1.28 0 0 0 1.3 1.7l.7 .1M90 52.8a3.6 3.6 0 0 1 4.6 .4 1.22 1.22 0 0 1-1.1 1.7 3.2 3.2 0 0 1-3.8-1 .94 .94 0 0 1 .3-1.1zM90 53.1a3.1 3.1 0 0 1 4.5 .2 1.33 1.33 0 0 1-1.4 1.6 2.93 2.93 0 0 1-3.2-1zM90 47.7a3.6 3.6 0 0 1 4.6 .3 1.22 1.22 0 0 1-1.1 1.7 3.2 3.2 0 0 1-3.8-.9 .94 .94 0 0 1 .3-1.1zM90 47.9a3.1 3.1 0 0 1 4.5 .3 1.33 1.33 0 0 1-1.4 1.5 2.93 2.93 0 0 1-3.2-1zM90 42.5a3.6 3.6 0 0 1 4.6 .3 1.22 1.22 0 0 1-1.1 1.7 3.2 3.2 0 0 1-3.8-.9 .94 .94 0 0 1 .3-1.1zM90 42.7a3.3 3.3 0 0 1 4.4 0 1.09 1.09 0 0 1-.9 1.7 2.9 2.9 0 0 1-3.6-.9zM90.2 51a1.6 1.6 0 0 1-1.6 1.9h-1.7M90.4 55.8l-.5 .6"/>
<path d="M91.2 54.9l1-.2 1 .2M91.2 49.7l1-.2 1 .2M91.2 44.5l1-.2 1 .2M92.2 56.2v3.1M92.4 55.9l.2 .1M92.4 55.9v.7l.2-.1M92.4 56.4l.2 .1M92.4 59l.2 .1M92.6 59.1v-.4l-.2 .1v.4l-.2 .1M92.6 56v.5M93.1 57.5v.6l.4 .4M93.1 57l.3 .1-.2 .2-.1 .3 .4 .3"/>
<path d="M93.1 57v.3M93.2 55.5h-1.8M93.3 53.1l-2.6 1.5M93.3 47.9l-2.6 1.6M93.3 42.7l-2.6 1.6M93.5 57l14.9 8.7v-.3a.46 .46 0 0 1 .3-.4 .46 .46 0 0 1 .5 .2l.4 .5 .1 .8M93.5 57v3.5M93.5 58.6l-.9 .5M93.6 56.9l-.1 .1M93.6 56.9l14.8 8.5M93.9 56.7l14.7 8.4 .3-.2a1.13 1.13 0 0 1 1.2 1.2l-.2 .2M93.9 56.7l-.3 .2"/>
<path d="M93.9 56.7l14.6 8.4M94.2 51a1.61 1.61 0 0 0 1.5 1.9l.9 .1 1.2-.2M94.2 45.8a1.61 1.61 0 0 0 1.5 1.9 3.3 3.3 0 0 0 3.4-1l.1-.9M94.2 40.7a1.6 1.6 0 0 0 1.5 1.8 3.3 3.3 0 0 0 3.4-1l.1-.8M94.4 48.6l.1 .2a3.1 3.1 0 0 0-4-.7l-.6 .7M94.4 43.4l.1 .2a3.1 3.1 0 0 0-4-.7l-.6 .7M94.4 41a2.98 2.98 0 0 1 4.6 0M94.4 53.8l.1 .2M94.5 50.3a3.5 3.5 0 0 1 4.6 .3 1.24 1.24 0 0 1-1.1 1.7 3.2 3.2 0 0 1-3.8-1 1.07 1.07 0 0 1 .3-1zM94.5 45.1a3.5 3.5 0 0 1 4.6 .3 1.24 1.24 0 0 1-1.1 1.7 3.2 3.2 0 0 1-3.8-1 1.07 1.07 0 0 1 .3-1zM94.7 53.6v.6l-.2 .5M94.7 50.3a3.3 3.3 0 0 1 4.1 .2 1.06 1.06 0 0 1-.8 1.6 2.99 2.99 0 0 1-3.6-.8 .93 .93 0 0 1 .3-1z"/>
<path d="M94.7 45.1a3.3 3.3 0 0 1 4.1 .2 1.06 1.06 0 0 1-.8 1.7 2.99 2.99 0 0 1-3.6-.9 .93 .93 0 0 1 .3-1zM95.7 52.2l1-.1 1 .1M95.7 47.1l1-.1 1 .1M95.7 41.9l1-.1 1 .1M97.8 50.5l-2.7 1.5M97.8 45.3l-2.7 1.5M97.8 40.1l-2.7 1.6M98.6 48.4a1.6 1.6 0 0 0 1.6 1.9l.4 .1 1.6-.1M98.6 43.3a1.6 1.6 0 0 0 1.6 1.8 3.3 3.3 0 0 0 3.4-1l.1-.8M98.9 51.2l.1 .2a2.97 2.97 0 0 0-4-.7l-.6 .7M98.9 46l.1 .2a2.97 2.97 0 0 0-4-.7l-.6 .7M98.9 40.8l.1 .2"/>
<path d="M98.9 53.9l-3.6 3.5M98.9 53.9v.5M98.9 54.4l-3.3 3.2M99 47.7a3.6 3.6 0 0 1 4.6 .3 1.22 1.22 0 0 1-1.1 1.7 3.2 3.2 0 0 1-3.8-.9 .94 .94 0 0 1 .3-1.1zM99 47.9a3 3 0 0 1 4.5 .3 1.62 1.62 0 0 1-1.9 1.6 2.43 2.43 0 0 1-2.8-1.4zM99 42.5a3.6 3.6 0 0 1 4.6 .3 1.22 1.22 0 0 1-1.1 1.7 3.2 3.2 0 0 1-3.8-.9 .94 .94 0 0 1 .3-1.1zM99 42.7a3.3 3.3 0 0 1 4.4 0 1.13 1.13 0 0 1-.9 1.7 2.9 2.9 0 0 1-3.6-.9l-.1-.2zM99.2 51v.6l-.2 .5M100.2 49.7l1-.2 1 .2M100.2 44.5l1-.2 1 .2M102.3 51.9l-.2-.1-9 5.2M102.3 51.9l-3.4 2"/>
<path d="M102.3 47.9l-2.7 1.6M102.3 42.7l-2.7 1.6M102.3 51.9v.5l-3.4 2M103.1 45.8a1.61 1.61 0 0 0 1.6 1.9l.9 .1 1.1-.1M103.1 40.7a1.6 1.6 0 0 0 1.6 1.8 3.4 3.4 0 0 0 3.4-1l.1-.8M103.4 48.6l.1 .2a3.1 3.1 0 0 0-4.6 0M103.4 43.4l.1 .2a3.1 3.1 0 0 0-4.6 0M103.5 45.1a3.5 3.5 0 0 1 4.6 .3 1.24 1.24 0 0 1-1.1 1.7 3.2 3.2 0 0 1-3.8-1 .91 .91 0 0 1 .3-1zM103.7 48.4v.6l-.2 .5M103.7 45.1a3.3 3.3 0 0 1 4.1 .2 1.06 1.06 0 0 1-.8 1.7 2.96 2.96 0 0 1-3.6-.9 .93 .93 0 0 1 .3-1zM104.7 47.1l1-.1 .9 .1M104.7 41.9l1-.1 .9 .1"/>
<path d="M106.8 45.3l-2.7 1.5M106.8 40.1l-2.7 1.6M107.6 43.3a1.54 1.54 0 0 0 1.5 1.8l1 .1 1.1-.1M107.9 46v.2a3 3 0 0 0-3.9-.7l-.6 .7M107.9 40.8v.2a2.98 2.98 0 0 0-4.5 0M108 42.5a3.6 3.6 0 0 1 4.6 .3 1.22 1.22 0 0 1-1.1 1.7 3.2 3.2 0 0 1-3.8-.9 1.11 1.11 0 0 1 .3-1.1zM108.2 45.8v.6l-.2 .6M108.2 42.5a3.1 3.1 0 0 1 4.3 .5 1.62 1.62 0 0 1-1.9 1.6 2.68 2.68 0 0 1-2.8-1.1 .86 .86 0 0 1 .4-1zM109.2 44.5l1-.2 1 .2M109.3 46.3l1 .6M109.3 46.3l-16.7 9.7M109.3 46.3v.8l.7 .4v1.6l-.7-.4"/>
<path d="M109.3 48.7v.8M109.3 49.5l-13.1 7.5M109.3 49.5l1 .6M110 48.3l-.7 .4M110.3 46.9l.1 .2M110.4 50l-.1 .1M110.4 47.1v2.9M111.3 42.7l-2.7 1.6M112.1 40.7a1.6 1.6 0 0 0 1.6 1.8l.9 .1 1.1-.1M112.4 43.4v.2a3.1 3.1 0 0 0-3.9-.7l-.6 .7M112.4 41a3 3 0 0 1 4.5 0M112.7 43.3v.4l-.2 .6"/>
<path d="M113.7 41.9l1-.1 .9 .1M114.9 40.7l-1.8 1M114.9 40.7l1.5 .9M116.9 40l1.5 .9M117.2 40.7v.5l-.3 .6M120.2 41.2l.1 .2M120.2 41.2l-9.9 5.7M120.3 44.3l-9.9 5.8M120.3 41.4l-9.9 5.7M120.3 41.4v2.9M120.3 44.3l-9.9 5.7M28.6 63.2l.1 .2"/>
<path d="M28.6 63.2v.1M28.6 63.3l.1 .1M28.6 63.3l2.7 1.5M28.7 63.4l2.6 1.5M55.4 70.9l.4-.4 2.6 1.5M55.4 70.9l2.6 1.5M55.4 70.9v16.2M58 72.4h.2M58 72.4v16.2M58.2 72.4v16.2M58.4 72h-.2l-.2 .4M58.4 72h.1"/>
<path d="M58.5 72h.1M58.5 72.2l-.3 .2M58.5 72.2l2.8 4.1M58.5 72.8v15M58.5 72v.2M58.5 72l2.8 4.2M58.5 72.8l2.5 3.7M58.5 73.5l2 2.8M58.5 73.2l2.3 3.3M60.5 76.3a4.8 4.8 0 0 0-.8 4l.4 .6 .5 .3M60.5 76.3l.3 .2M60.8 76.5h.2"/>
<path d="M60.8 76.5a4.3 4.3 0 0 0-.5 4.4l.5 .4M61 76.5a4.1 4.1 0 0 0-.6 4.3l.6 .4M61 73.5l-1.2 .4M61 73.5l2.3 1.3M61.1 75.8l.1 .1M61.2 75.9l.4 .2M61.3 76.3h.2M61.3 76.2v.1M61.5 76.3a3.9 3.9 0 0 0-.8 4.1l.5 .4M61.6 76.1l-.1 .2M61.6 76.1l-.3 .1M61.8 79.7l.1 .4"/>
<path d="M61.8 79.3v.4M61.8 79.3l.2 .1M61.8 79.7l.2 .2M61.9 76.1a2 2 0 0 1 2.7-.6 3.8 3.8 0 0 1-1.2 4.6 1.66 1.66 0 0 1-2.6 .3 3.9 3.9 0 0 1 1.1-4.3zM62 76.2a1.91 1.91 0 0 1 2.6-.6 3.7 3.7 0 0 1-1.1 4.5 1.57 1.57 0 0 1-2.5 .3 3.6 3.6 0 0 1 1-4.2zM62 79.4v.5M62.4 77.6l1.7-.7v.7M62.7 79.1a.81 .81 0 0 1-.6 1.1l-.1-.3M62.7 79.1l-.2-.2-.7 .4M62.7 79.1l-.7 .3M62.9 79v.3M62.9 79.3l.1 .1"/>
<path d="M62.9 78.7v.3M62.9 78.7l.2 .1M62.9 79l.2 .1M62.9 79.3l.2 .1M63 79.9l-.7 .7M63 79.9l.2 .1 .3-.1M63 79.9l-.3-.1-.6 .7M63 79.4l.3 .2M63.1 79.1v.3M63.1 78.8v.3M63.3 74.8a2.49 2.49 0 0 0-2.1 1.1M63.3 74.8l-1.2 .3-.9 .8"/>
<path d="M63.3 79.7l-.5 .1M63.3 74.8l.3 .2M63.3 79.7l.2 .2M63.6 75l.3 .1M63.6 76.3l-2 1.6v.3l2-.7M63.6 77.5l-2 1.1v.5l2.5-1.5M63.6 77.5l-.2-.2-1.8 .7M63.6 76.3l-.2-.1-1.8 1M63.7 78.5v.7l-.4 .4-.2-.2M63.7 78.5l-.2-.1-.6 .3M63.7 78.5l-.6 .3M63.9 75.1l.4 .2"/>
<path d="M63.9 78.5a1.2 1.2 0 0 1-.6 1.2M63.9 75.7v.4M63.9 77v.5M63.9 78v.5M63.9 76.1l-1.7 1.4 .2 .1M63.9 77.5l-2.3 1.3M63.9 76.1l.2 .1M63.9 77.5l.2 .1M63.9 78.5l.2 .2M64.1 78.7v-.9l-2.5 1.5v1.3l.3 .2 .4-.2M64.1 78.7a1.2 1.2 0 0 1-.6 1.2M64.1 76.2v-.6l-2.5 1.4v.5l2-1.2"/>
<path d="M64.1 76.2l-1.7 1.4M64.5 75a3.1 3.1 0 0 1 0 3.7M64.5 75l2-1.1a24.8 24.8 0 0 1 6.3-2.5l.5 .1 .1 .2-.1 .4-1.4 1.5a52.7 52.7 0 0 1-7.4 5.1M64.5 75h.1M64.6 75a3.2 3.2 0 0 1-.1 3.7M66.9 74.7l.4-.3v.6l-.4 .2zM66.9 74.7l.4 .3M69.4 72.6l-4.8 2.4M69.6 72.4a6.3 6.3 0 0 1 3.5-.9l.1 .1-.1 .5-1.3 1.3a51 51 0 0 1-7.2 5M70 69.3a52.6 52.6 0 0 0-9 4.2M70 69.3l1 .6M70 69.3h.1"/>
<path d="M70.4 75.2l-6.2 4M71 69.9h.7M71 69.9h.1M71.6 69.7l-.6 .2M71.6 69.7l.1 .2M71.6 69.7l.4 .1 .3 .3M71.7 69.9h.3l1.2 .7M72.9 71.4l-.1 .5a25.1 25.1 0 0 1-6.8 5.3l-1.1 .6M73.2 70.6a5.3 5.3 0 0 0-3.4 .9l-6.5 3.3M73.2 70.6l.3 .2M73.7 71.2l-.1-.4a2.38 2.38 0 0 0-2.1 .3l-3.4 1.6-4.5 2.3M73.7 71.5v.1a2.6 2.6 0 0 1-1.3 2l-3.6 2.6-4.6 2.9"/>
<path d="M73.7 71.5v-.3a.7 .7 0 0 0-.9-.3 24.7 24.7 0 0 0-6.1 2.7l-2.8 1.5M73.8 71.2v.3M81.7 63l.4-.2 .6 .3M82.3 63.4v.2M82.3 65.9v.1M82.3 63.6l-10.7 6.1M82.3 63.4l-11.3 6.5M82.3 63.4l-1.1-.6-11.2 6.5M82.3 63.6v2.3M82.3 65.9l-8.6 5M82.3 66l-8.6 4.9M82.3 63.5v2.5"/>
<path d="M82.7 63.1v.2M82.7 64.7h.1M82.7 63.3v1.4M82.7 63.3l-.4 .3M82.7 63.1l-.4 .3M82.7 64.7l-.4 .2M82.8 63.2v1.5M82.8 64.7l-.5 .2M93.5 60.5l14.9 8.7a1.17 1.17 0 0 0 1.2 1.4l.1-.6M93.5 60.5l14.9 8.7M109.7 70l15 8.6M109.7 66.5l15 8.6"/>
<path d="M109.9 66.3l-.2 .2M109.9 66.3l14.9 8.6M110 70.2l-.4 .4M124.7 75.1v3.5M124.8 74.9l-.1 .2M124.9 75.3l.2 .2M124.9 78l.2 .1M124.9 77.6l.2 .2M124.9 77.5l.4 .2M125.1 75.5v-.5l-.2 .1v3.2l.2-.2M125.1 77.8v.3M125.2 74.7l.1 .7-.2 .1"/>
<path d="M125.2 74.7l-15.1-8.8 15.1 8.8M125.2 74.7l-.4 .2M125.3 77.7l-.1 .7-.4 .2h-.1M125.3 77.7l-.2 .1M55.4 87.1l.1 .1 2.6 1.5M55.4 87.1l2.6 1.5M58 88.6h.2M58 88.6l.1 .1M58.5 88.5l-.2 .2-.1-.1M58.5 88.5h.1M58.5 88.5l-.2 .2h-.2M60.4 81.1l-1.9 5"/>
<path d="M60.8 81.3l-2.3 5.9M61 81.2l-.2 .1M61 81.2l-2.5 6.6M61.3 81.1l-2.8 7.4M61.4 81l.1-.1-.2 .2zM61.8 80.1l.3 .2M62.1 80.5l-.5 .1M62.1 80.5l.2 .1"/>
</g>
<g font-size="8.5">
<text x="184.1" y="195.4">C4_Assembly_Drawing</text>
<text x="198.9" y="195.5">A</text>
</g>
<g font-size="8.1">
<text x="67.6" y="8.9">2</text>
<text x="207.3" y="8.9">1</text>
<text x="4.4" y="56.2">B</text>
<text x="270.4" y="56.2">B</text>
<text x="3.7" y="164.1">A</text>
<text x="269.7" y="164.1">A</text>
<text x="67.6" y="212.4">2</text>
<text x="207.3" y="212.4">1</text>
</g>
<g font-size="4.2">
<text x="34.8" y="30.6">4</text>
<text x="135" y="30.6">1</text>
<text x="130.6" y="60.4">2</text>
<text x="34.8" y="84.5">6</text>
<text x="94.7" y="94.1">ITEM NO.</text>
<text x="126" y="94.1">PART NUMBER</text>
<text x="187.5" y="94.1">DESCRIPTION</text>
<text x="244.2" y="94.1">QTY.</text>
<text x="102.6" y="101.1">1</text>
<text x="117.2" y="101.1">C4_Board</text>
<text x="172.2" y="101.1">Plastic board to hold pieces</text>
<text x="247.7" y="101.1">1</text>
<text x="66.3" y="107">3</text>
<text x="102.6" y="108.8">2</text>
<text x="117.2" y="108.8">C4_Bottom</text>
<text x="170.9" y="108.8">Plastic catcher that slides out</text>
<text x="247.7" y="108.8">1</text>
<text x="102.6" y="115.7">3</text>
<text x="117.2" y="115.7">C4_Leg1</text>
<text x="172.6" y="115.7">Plastic leg to support board</text>
<text x="247.7" y="115.7">1</text>
<text x="102.6" y="123">4</text>
<text x="117.2" y="123">C4_Leg2</text>
<text x="182.5" y="123">Duplicate of leg 1</text>
<text x="247.7" y="123">1</text>
<text x="102.6" y="130.4">5</text>
<text x="117.2" y="130.4">Part2^C4_Assembly</text>
<text x="247.7" y="130.4">1</text>
<text x="102.6" y="138.1">6</text>
<text x="117.2" y="138.1">C4_Coin1</text>
<text x="183.7" y="138.1">Plastic coin (red)</text>
<text x="247.7" y="138.1">1</text>
<text x="102.6" y="145">7</text>
<text x="117.2" y="145">C4_Coin2</text>
<text x="180.7" y="145">Plastic coin (yellow)</text>
<text x="247.7" y="145">1</text>
</g>
<g font-size="3.4">
<text x="197.8" y="166">TITLE:</text>
<text x="198.7" y="188.1">SIZE</text>
<text x="207.5" y="188.1">DWG. NO.</text>
<text x="256.5" y="188.2">REV</text>
<text x="198.8" y="201.7">SCALE: 1:8</text>
<text x="217.7" y="201.8">WEIGHT:</text>
<text x="244.5" y="201.7">SHEET 2 OF 2</text>
</g>
<text font-size="2.4" x="119.8" y="156.2">UNLESS OTHERWISE SPECIFIED:</text>
<g font-size="2.2">
<text x="119.5" y="161.8">DIMENSIONS ARE IN INCHES</text>
<text x="154.8" y="161.4">DRAWN</text>
<text x="175.4" y="156.6">NAME</text>
<text x="187.9" y="156.7">DATE</text>
<text x="119.5" y="164.4">TOLERANCES:</text>
<text x="119.5" y="167.1">FRACTIONAL</text>
<text x="154.9" y="166.3">CHECKED</text>
<text x="119.5" y="169.7">ANGULAR: MACH</text>
<text x="119.5" y="172.4">TWO PLACE DECIMAL</text>
<text x="142.5" y="169.7">BEND</text>
<text x="154.8" y="171">ENG APPR.</text>
<text x="119.5" y="175">THREE PLACE DECIMAL</text>
<text x="154.9" y="175.7">MFG APPR.</text>
<text x="154.9" y="180.4">Q.A.</text>
<text x="154.9" y="184.6">COMMENTS:</text>
</g>
<g font-size="2.1">
<text x="75.5" y="195.7">NEXT ASSY</text>
<text x="100.9" y="195.7">USED ON</text>
<text x="86.9" y="201.5">APPLICATION</text>
<text x="123.1" y="201.6">DO NOT SCALE DRAWING</text>
</g>
<g font-size="2">
<text x="31.5" y="182.9">PROPRIETARY AND CONFIDENTIAL</text>
<text x="119.2" y="180.6">INTERPRET GEOMETRIC</text>
<text x="119.2" y="183.1">TOLERANCING PER:</text>
<text x="27.8" y="186.5">THE INFORMATION CONTAINED IN THIS</text>
<text x="27.8" y="189">DRAWING IS THE SOLE PROPERTY OF</text>
<text x="27.8" y="191.6">&lt;INSERT COMPANY NAME HERE&gt;. ANY</text>
<text x="119.1" y="186.7">MATERIAL</text>
<text x="27.8" y="194.1">REPRODUCTION IN PART OR AS A WHOLE</text>
<text x="27.8" y="196.6">WITHOUT THE WRITTEN PERMISSION OF</text>
<text x="119.1" y="193.5">FINISH</text>
<text x="27.8" y="199.1">&lt;INSERT COMPANY NAME HERE&gt; IS</text>
<text x="27.8" y="201.7">PROHIBITED.</text>
</g>
</svg>
